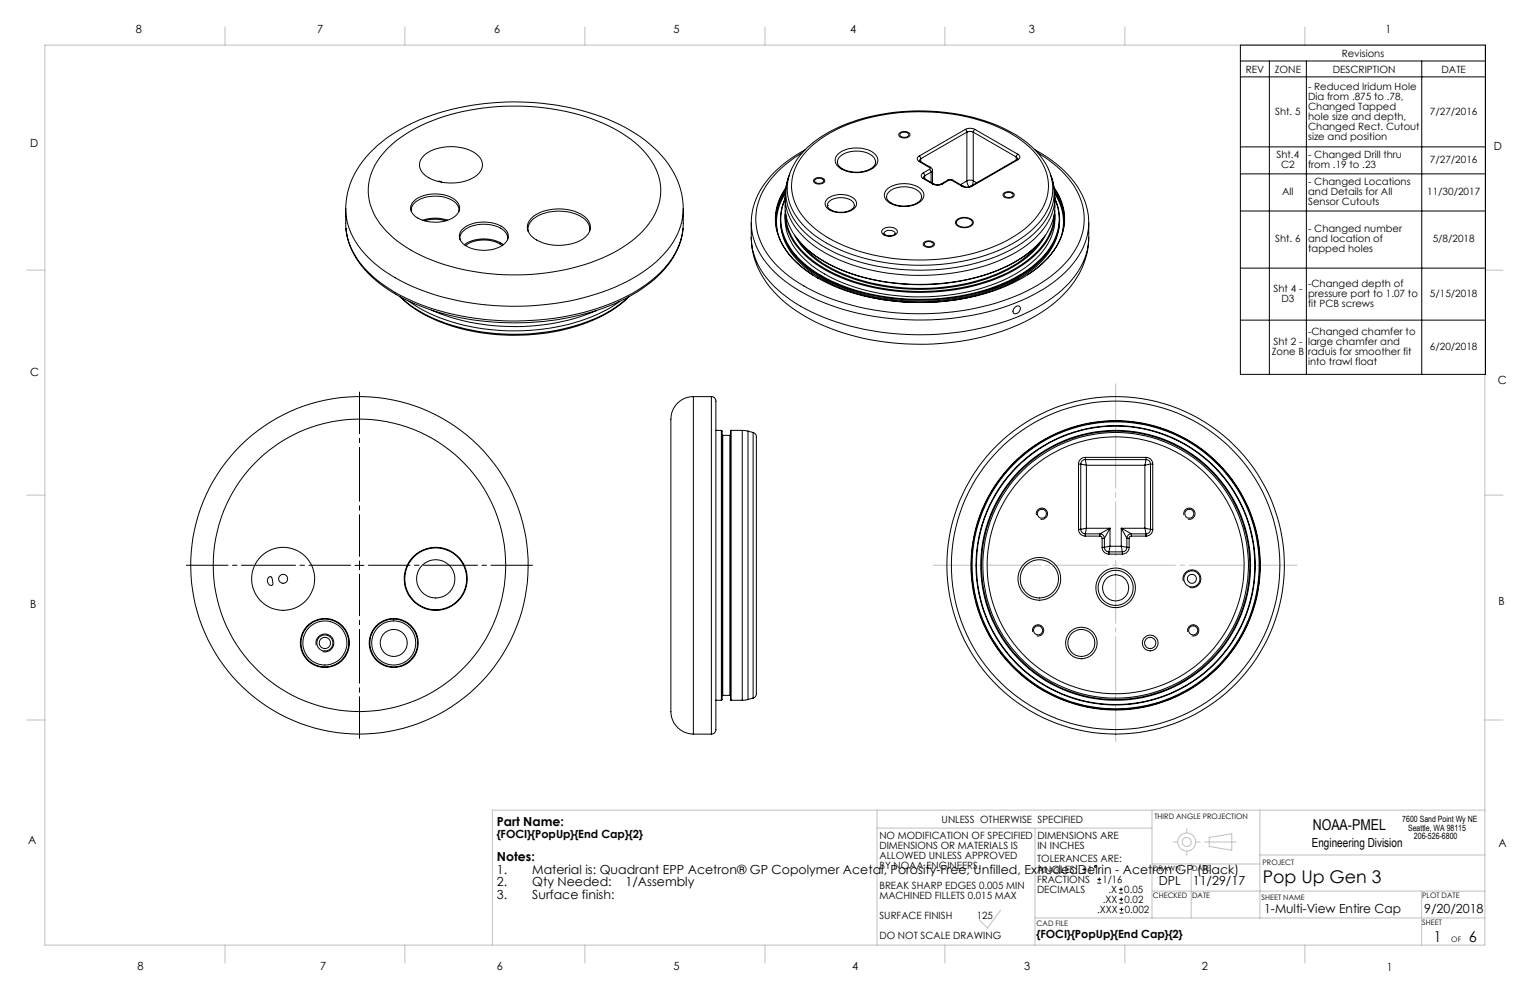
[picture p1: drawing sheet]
<svg xmlns="http://www.w3.org/2000/svg" width="432mm" height="279mm" viewBox="0 0 432 279" stroke-linecap="round" stroke-linejoin="round" font-family="sans-serif">
<g fill="none" stroke="#c0c0c0" stroke-width=".28">
<path d="M12.7 12.7h406.4v254h-406.4zM63.5 7.6v5.1M114.3 7.6v5.1M165.1 7.6v5.1M215.9 7.6v5.1M266.7 7.6v5.1M317.5 7.6v5.1M368.3 7.6v5.1M7.6 76.2h5.1M419.1 76.2h5.1M7.6 139.7h5.1M419.1 139.7h5.1"/>
<path d="M7.6 203.2h5.1M419.1 203.2h5.1M247.5 233.7h77.6M247.5 228.6v38.1M292.1 233.7v33M325.1 228.6v30.5M331.1 237.6h1.3M334.9 233.8v1.3M337.5 237.6h1.2M340 237.6h8.9M341.3 236.4l6.3-1.1v4.7l-6.3-1.1zM355.6 228.6v30.5"/>
<path d="M419.1 228.6h-280.1v38.1M282.4 256.9l-3.7 5-2.4-2.3M292.1 259.1h127M325.1 251.5h94M325.1 243.8h30.5M334.9 240.2v1.2M336.2 243.8v15.3M355.6 241.3h63.5M401.2 251.5v15.2M63.5 266.7v5.1M114.3 266.7v5.1M165.1 266.7v5.1"/>
<path d="M215.9 266.7v5.1M266.7 266.7v5.1M317.5 266.7v5.1M368.3 266.7v5.1"/>
<circle cx="334.9" cy="237.6" r="1.28"/>
<circle cx="334.9" cy="237.6" r="2.55"/>
</g>
<g fill="none" stroke="#000" stroke-width=".28">
<path d="M350.1 12.7h69.1v93h-69.1zM350.1 17.2h69.1M358.2 17.2v88.5M368.7 17.2v88.5M401.2 17.2v88.5M253.8 37.6a1.97 1.97 0 0 1 3 .4 1.85 1.85 0 0 1-3.2 .1zM254.1 37.7a1.55 1.55 0 0 1 2.4 .4 1.54 1.54 0 0 1-2.5 0zM272.5 36.5a2.99 2.99 0 0 1 2.6 0M272.5 36.5l.4 .8M272.5 36.5l-13.1 7.5M272.9 37.3a2.02 2.02 0 0 1 1.8 0M272.9 37.3l-13 7.5"/>
<path d="M272.9 37.3v13.7M274.7 37.3l12.1 7M274.7 37.3v13.7M275.1 36.5l-.4 .8M275.1 36.5l12.2 7M350.1 21.7h69.1M97.6 58.9a23.7 23.7 0 0 1 9-17.9 56.1 56.1 0 0 1 30.3-11.8 70 70 0 0 1 39.5 6.7 30.2 30.2 0 0 1 15.7 17.6l.5 2.6 .2 2.8M97.6 58.9v4.2a19.7 19.7 0 0 0 7.3 14.7 53 53 0 0 0 26.4 11.6 76.4 76.4 0 0 0 44-5 31.8 31.8 0 0 0 15.9-14.2l.9-2.4 .7-3.2M97.6 58.9a19.9 19.9 0 0 0 7.3 14.7 53 53 0 0 0 26.4 11.7 76.7 76.7 0 0 0 44-5.1 31.5 31.5 0 0 0 15.9-14.1l1.2-3.7 .4-3.5M109 42.3a43.5 43.5 0 0 1 23.6-11.2 65.2 65.2 0 0 1 40.4 5 25.5 25.5 0 0 1 12.5 12.6 14.9 14.9 0 0 1-3.2 15.5 37.9 37.9 0 0 1-19.1 11 66.4 66.4 0 0 1-44.3-3.1 27.6 27.6 0 0 1-13.6-12.2 14.9 14.9 0 0 1 2.8-16.5zM116.1 59.7a3.6 3.6 0 0 1 3-3.7 9.7 9.7 0 0 1 9.7 1.4l.7 1.3v1M116.7 56.8a9.7 9.7 0 0 1 12.4 .2 2.82 2.82 0 0 1-1.1 4.4 10.4 10.4 0 0 1-11.1-.6 2.63 2.63 0 0 1-.2-4z"/>
<path d="M119.7 43.8a12.8 12.8 0 0 1 15.3 .2 3.6 3.6 0 0 1-1 5.9 13.4 13.4 0 0 1-14.2-.5 3.4 3.4 0 0 1-.1-5.6zM123.7 51.2h.4l.5 .2M192.8 58.9v5.7M221.6 56l-.5 1.1M221.6 55.7a17 17 0 0 0 7.4 15.6 49.1 49.1 0 0 0 27.3 8.9 56.1 56.1 0 0 0 30.9-6.8 20.3 20.3 0 0 0 10.3-12.7l.2-5M221.6 56.2a14.4 14.4 0 0 0 3.4 16.3 38.3 38.3 0 0 0 19.6 10.3 63.5 63.5 0 0 0 40-3.5 27 27 0 0 0 12.7-10.9 13.4 13.4 0 0 0 .4-12.2M221.6 55.7a16.4 16.4 0 0 0 6.3 12.2 46.5 46.5 0 0 0 26.5 9.6 58.1 58.1 0 0 0 31.5-5.8 22.4 22.4 0 0 0 11.3-12.4l.5-3.6M221.6 54.7a14.5 14.5 0 0 0-2.1 11.1M221.6 54.2a15.2 15.2 0 0 0-2.7 8M221.6 59.4a16.1 16.1 0 0 0 6.3 13.3 46.5 46.5 0 0 0 26.5 9.6 57.7 57.7 0 0 0 31.5-5.9 22.8 22.8 0 0 0 11-11.2l.6-2.2 .2-3.6M221.7 53.4a14.7 14.7 0 0 0 1.3 18.7l2.9 2.9 3.7 2.7M222.5 50.3l-.6 2.2-.3 3.2"/>
<path d="M222.8 49.1l-.3 1.2M223.3 47.8a13.7 13.7 0 0 0 3.1 15.5 37.3 37.3 0 0 0 19.2 10 59.8 59.8 0 0 0 38.8-3.8 23 23 0 0 0 12-12.1 12.7 12.7 0 0 0-.5-9.6M223.4 47.8a23.7 23.7 0 0 1 11.5-11 58.7 58.7 0 0 1 49-.3 24.9 24.9 0 0 1 12 11.3M227.3 42.3a29.4 29.4 0 0 0-14 14l-.8 2.3-.4 2.8M228.6 41.7a41.6 41.6 0 0 1 23.5-9.7 54.5 54.5 0 0 1 33.8 6.1 19.1 19.1 0 0 1 9.8 12.4 14.2 14.2 0 0 1-4.6 12.3 37.9 37.9 0 0 1-19.4 9.4 56.7 56.7 0 0 1-37.7-4.9 20.1 20.1 0 0 1-10.3-12.3 14.1 14.1 0 0 1 4.9-13.3zM229.8 50.6a1.95 1.95 0 0 1 3 .4 1.83 1.83 0 0 1-3.2 0zM230 50.7a1.52 1.52 0 0 1 2.4 .3 1.42 1.42 0 0 1-1.3 .8 1.42 1.42 0 0 1-1.2-.9zM233.5 56.2a6.3 6.3 0 0 1 7.9 .2 1.98 1.98 0 0 1-1.3 3.1 6.4 6.4 0 0 1-7-1.2l-.2-1.1zM233.5 58h.1M236.4 43.6a8.6 8.6 0 0 1 10.5-.1 2.45 2.45 0 0 1-.7 4.1 8.6 8.6 0 0 1-10-1l-.5-1.3 .1-.8zM236.8 44.5a7.6 7.6 0 0 1 9.8-.1 2.01 2.01 0 0 1-1 3.3 8.2 8.2 0 0 1-8.7-.7 1.78 1.78 0 0 1-.1-2.5zM241.1 58a3.4 3.4 0 0 1-3.8 1.9 3.5 3.5 0 0 1-3.8-1.9"/>
<path d="M241.1 58a3.4 3.4 0 0 0-3.8-2.2 3.3 3.3 0 0 0-3.8 2.2M241.1 58h.1M250.3 53.4a8 8 0 0 1 9.7 0 2.3 2.3 0 0 1-.9 3.9 8.1 8.1 0 0 1-9.1-1l-.2-.4a2.08 2.08 0 0 1 .5-2.5zM250.8 54.3a6.9 6.9 0 0 1 8.8 .1 1.76 1.76 0 0 1-.7 2.8 7.1 7.1 0 0 1-8.5-.9l-.2-.9zM259.4 44a.84 .84 0 0 0-.5 .8 .84 .84 0 0 0 .5 .8M259.4 44l.5 .8M259.4 45.6l2.9 1.7M259.8 45.6h-.4M259.8 45.6l2.8 1.6M259.9 44.8a.4 .4 0 0 0-.4 .3 .4 .4 0 0 0 .3 .5M259.9 44.8v.8M260.5 48.8a.83 .83 0 0 0-.5 .8 .83 .83 0 0 0 .5 .8"/>
<path d="M260.5 48.8l.5 .8M260.5 50.4h.3M260.5 50.4l2.7 1.6M260.8 50.4l2.8 1.5M261 49.6a.41 .41 0 0 0-.4 .3 .41 .41 0 0 0 .2 .5M261 49.6v.8M262.3 47.3a.27 .27 0 0 1 .2 .2 .27 .27 0 0 1-.2 .3M262.3 47.8l.5 .8M262.3 47.8l-1.8 1M262.6 47.2l.6 .8M262.6 47.2l-.3 .1M262.8 48.6l-1.8 1"/>
<path d="M262.8 48.6v2.9M263.2 48l-.4 .6M263.2 48v3.7M263.2 52a2.99 2.99 0 0 0 2.7 0M263.6 51.9a2.57 2.57 0 0 0 2 0M263.6 51.9l-.4 .1M265.6 51.9l.3 .1M267.4 50.9l.7-.2 .9 .2M267.4 50.9h.3M267.4 50.9l-1.8 1M267.7 50.9h.9M267.7 50.9l-1.8 1.1"/>
<path d="M268.6 50.9l2.9 1.7M269 50.9h-.4M269 50.9l2.9 1.7M271.5 52.6a3.1 3.1 0 0 0 2.7 0M271.9 52.6a2.31 2.31 0 0 0 2 0M271.9 52.6h-.4M272.9 51a2.02 2.02 0 0 1 1.8 0M272.9 51l.6 1.7M272.9 51l-1.8 1.1M273.9 52.6h.3M274.7 51l-.3 1.3M274.7 51l.9 .6"/>
<path d="M283.3 54.5a1.95 1.95 0 0 1 2.9 .5 1.83 1.83 0 0 1-3.1 0zM283.5 54.7a1.55 1.55 0 0 1 2.4 .3 1.42 1.42 0 0 1-1.3 .7 1.42 1.42 0 0 1-1.2-.8zM286.8 44.3l.2 .1a.33 .33 0 0 1 .2 .3 .33 .33 0 0 1-.3 .3M286.8 44.3v.8M286.9 45l.4 .1M286.9 45l-13 7.6M287.3 43.5a.82 .82 0 0 1 .5 .8 .82 .82 0 0 1-.5 .8M287.3 43.5l-.5 .8M287.3 45.1l-13.1 7.5M292.1 42.3a29.3 29.3 0 0 1 14.2 14.8l.9 4.2M292.9 43.2a26.6 26.6 0 0 1 12.4 14 17.1 17.1 0 0 1-4.1 16.4 42.6 42.6 0 0 1-20.1 11.9 75.8 75.8 0 0 1-49.5-2.4 32.5 32.5 0 0 1-16.4-13.7 17 17 0 0 1 3.3-20l3.3-3 4.5-3.2M296.4 49.1a14.1 14.1 0 0 1-3.7 16 39 39 0 0 1-19.7 9.8 60.1 60.1 0 0 1-38.8-4.3 22.7 22.7 0 0 1-11.8-12.1 13.1 13.1 0 0 1 .1-8.2"/>
<path d="M296.8 50.2l.7 2.6 .2 2.9M297.5 53a14.8 14.8 0 0 1-.9 18.8 37 37 0 0 1-18.8 11.1 65.7 65.7 0 0 1-44.1-2.9 27.1 27.1 0 0 1-13.5-12.2 14.5 14.5 0 0 1 1.6-14.8M297.6 53.4a14.9 14.9 0 0 1-2 19.5l-3 2.8-2.6 1.9M297.7 54.2a15.6 15.6 0 0 1 2.7 8M297.7 56l.2 .5M297.7 54.7a14.5 14.5 0 0 1 2.1 11.1M297.9 56.6a14.5 14.5 0 0 1-3.8 16.4 39.8 39.8 0 0 1-19.7 10 63.8 63.8 0 0 1-39.8-3.5 26 26 0 0 1-13.1-11.9 13.4 13.4 0 0 1-.4-10.4M350.1 41.5h69.1M350.1 49.1h69.1M350.1 59.5h69.1M97.6 64.5a22.3 22.3 0 0 0 9.7 15.7 60.3 60.3 0 0 0 32 10.7 73.1 73.1 0 0 0 37.3-6.7 31 31 0 0 0 14.6-13.9l.9-2.3 .7-3.4M119.3 62.2a10.8 10.8 0 0 1 7.1 0"/>
<path d="M119.8 62.3a10.8 10.8 0 0 1 6 0M129.9 67.7a3.4 3.4 0 0 1 2.6-3.7 10.1 10.1 0 0 1 9.8 1.2l.9 1.2v1.3M130.5 64.8a9.9 9.9 0 0 1 11.9-.2 2.77 2.77 0 0 1-.7 4.7 10.4 10.4 0 0 1-11-.5 2.6 2.6 0 0 1-.2-4zM131.1 69.1a9.9 9.9 0 0 1 11 0M131.4 69.3a9.1 9.1 0 0 1 10.3 0M149.1 65.3a4.3 4.3 0 0 1 3.1-4.6 13.2 13.2 0 0 1 12.9 1.2l1.1 1.4 .2 1v1M150.1 61.4a12.8 12.8 0 0 1 15.3 .1 3.6 3.6 0 0 1-.9 6 13.2 13.2 0 0 1-14.2-.6 3.4 3.4 0 0 1-.2-5.5zM212 67a24.3 24.3 0 0 0 9.8 18.6 57.6 57.6 0 0 0 31.6 11.3 68.1 68.1 0 0 0 39-7.8 29.1 29.1 0 0 0 14.3-17.2l.4-2.5 .2-2.4M212 67a19.7 19.7 0 0 0 7.4 14.6 50.9 50.9 0 0 0 24.4 11.3 77.1 77.1 0 0 0 46-4.6 31.4 31.4 0 0 0 15.8-14.2l1.3-3.6 .4-3.5M212 62.8v4.2M220.4 63.9a18.8 18.8 0 0 0 8.9 13.2 54.5 54.5 0 0 0 30.3 8.3 54.5 54.5 0 0 0 30.4-8.3 19 19 0 0 0 8.9-13.2M221.6 60.5a15.9 15.9 0 0 0 6.3 13.4 46.2 46.2 0 0 0 26.5 9.7 56.9 56.9 0 0 0 32.8-6.7 20.5 20.5 0 0 0 10.3-12.6l.2-3.8"/>
<path d="M221.8 60.5a16.7 16.7 0 0 0 7.4 12.9 47.5 47.5 0 0 0 25.3 8.7 56.6 56.6 0 0 0 32.6-6.6 20.4 20.4 0 0 0 10.2-12.7l.2-2.3M222.2 69.1a27.5 27.5 0 0 0 14.1 11.5 62.4 62.4 0 0 0 49.6-1.4 26 26 0 0 0 11.1-10.1M224.3 66.5a24.8 24.8 0 0 0 12 10.4 59 59 0 0 0 46.7 0 24.8 24.8 0 0 0 12-10.4M224.7 67a32.5 32.5 0 0 0 16.3 10.5 61.6 61.6 0 0 0 43.6-2.5 28 28 0 0 0 10-8M230.8 78.4l.2 .1M249.1 64.8a2.95 2.95 0 0 1 4.2 .4 2.15 2.15 0 0 1-3 1.4 1.21 1.21 0 0 1-1.2-.5 1.21 1.21 0 0 1 0-1.3zM249.6 65.5a1.98 1.98 0 0 1 3 .4 2.21 2.21 0 0 1-3.2 0zM260.9 68.3a1.93 1.93 0 0 1 2.8 .6 1.85 1.85 0 0 1-3.1 0zM261 68.6a1.56 1.56 0 0 1 2.4 .3 1.42 1.42 0 0 1-1.3 .7 1.42 1.42 0 0 1-1.2-.8zM269.9 62.2a3.3 3.3 0 0 1 4.8 .4 2.12 2.12 0 0 1-2.7 1.7 1.89 1.89 0 0 1-2.3-1.8zM270.4 62a3 3 0 0 1 4 .6 2.19 2.19 0 0 1-3 1.4 1.17 1.17 0 0 1-1.3-.6 1.17 1.17 0 0 1 .3-1.4zM293.3 68.7a29.1 29.1 0 0 1-13.5 9.2 59.2 59.2 0 0 1-43.3-1.3 28.1 28.1 0 0 1-10.5-7.9"/>
<path d="M307.2 61.5a19 19 0 0 1-6.5 15.2 50.8 50.8 0 0 1-25.7 12.2 77.7 77.7 0 0 1-44.2-4.2 33.5 33.5 0 0 1-16.7-13.9 16.6 16.6 0 0 1-2-9.3M307.3 62.8v4.2M350.1 75.7h69.1M112.8 83.7a38.5 38.5 0 0 0 20.5 9.8 58.8 58.8 0 0 0 36.7-4.4l3.7-2.2 3.9-3.2M115.4 85a51.6 51.6 0 0 0 30.3 8.4 52.6 52.6 0 0 0 28.2-7.6l1-.7M121.8 87.5a61.6 61.6 0 0 0 46.6 .1M177.3 83.9a38.3 38.3 0 0 1-18.5 9 59.7 59.7 0 0 1-38.7-4.1l-3.9-2.4-3.1-2.5M286.5 86.6a.83 .83 0 0 1 1.3-.1 .83 .83 0 0 1-.1 1.3 .9 .9 0 0 1-1 .8 .9 .9 0 0 1-.8-.9zM350.1 90.3h69.1M195.7 111.9a6.7 6.7 0 0 0-6.4 8v79.2a6.8 6.8 0 0 0 6.4 8.1M195.7 111.9v95.3M195.7 111.9h5.1"/>
<path d="M200.8 111.9a1.41 1.41 0 0 1 1.2 1.9v91.7a1.36 1.36 0 0 1-1.2 1.7M200.8 111.9v95.3M202 121.5h1.6M203.6 121.5l.2 .1v75.9l-.2 .1M203.6 121.5v76.1M203.8 122.7l.2 .2M204 122.9v73.4M204 122.9h2M206 122.9v73.4M206.2 122.7l-.2 .2M206.3 121.5l-.1 .1v75.9l.1 .1M206.3 121.5v76.1"/>
<path d="M206.3 121.5h3.2M209.5 121.5l1.6 .2M209.5 121.5v76.1M211.1 121.7v75.7M211.1 121.7l1.4 .4M212.5 122.1a1.73 1.73 0 0 1 1 2.1v71.6a1.27 1.27 0 0 1-1 1.2M212.5 122.1v74.9M304.4 131h.6M304.4 131v18.4M305 131l1.6 .3M305 131v18.4M306.3 129.1a1.87 1.87 0 0 0-1.9 1.9"/>
<path d="M306.3 129.1v.6M306.3 129.7a1.26 1.26 0 0 0-1.3 1.3M306.3 129.7l.3 1.6M306.3 129.1h17.1M306.3 129.7h17.1M306.6 131.3h16.5M306.6 131.3v17.8M323.1 131.3v17.8M323.4 129.1a1.87 1.87 0 0 1 1.9 1.9M323.4 129.7a1.21 1.21 0 0 1 1.3 1.3M323.4 129.1v.6M323.4 129.7l-.3 1.6"/>
<path d="M324.7 131h.6M324.7 131l-1.6 .3M324.7 131v18.4M325.3 131v18.4M100.2 159.6h2.5M101.5 158.3v2.5M292.5 145.4a1.58 1.58 0 0 1 1.4-2 1.58 1.58 0 0 1 1.7 1.7 1.58 1.58 0 0 1-1.9 1.4M304.4 149.4a1.93 1.93 0 0 0 1.9 1.9M304.4 149.4h.6M305 149.4a1.33 1.33 0 0 0 1.3 1.3M306.3 150.7v.6M306.3 151.3h4.1"/>
<path d="M306.3 150.7h4.1M306.6 149.1l-.3 1.6M306.6 149.1l-1.6 .3M306.6 149.1h6.7M310.4 151.3l.5 .2 .1 .4M310.4 150.7v.6M310.4 150.7a1.21 1.21 0 0 1 1.3 1.2M311 154.5a1.93 1.93 0 0 0 1.9 1.9M311 154.5h.7M311 151.9h.7M311 151.9v2.6M311.7 154.5a1.33 1.33 0 0 0 1.2 1.3"/>
<path d="M311.7 151.9v2.6M312.9 155.8v.6M312.9 156.4h3.9M312.9 155.8h3.9M313.3 154.2l-.4 1.6M313.3 154.2l-1.6 .3M313.3 149.1l-1.6 2.8M313.3 149.1l-2.9 1.6M313.3 154.2h3.1M313.3 149.1v5.1M316.4 149.1l2.9 1.6M316.4 149.1l1.6 2.8"/>
<path d="M316.4 154.2l1.6 .3M316.4 154.2l.4 1.6M316.4 149.1h6.7M316.4 149.1v5.1M316.8 155.8v.6M318 151.9h.7M318 154.5h.7M318 154.5a1.26 1.26 0 0 1-1.2 1.3M318 151.9v2.6M318.7 154.5a1.93 1.93 0 0 1-1.9 1.9M318.7 151.9v2.6M319.3 151.3l-.5 .2-.1 .4"/>
<path d="M319.3 150.7v.6M319.3 150.7a1.26 1.26 0 0 0-1.3 1.2M319.3 151.3h4.1M319.3 150.7h4.1M323.1 149.1l.3 1.6M323.1 149.1l1.6 .3M323.4 150.7v.6M324.7 149.4a1.26 1.26 0 0 1-1.3 1.3M324.7 149.4h.6M325.3 149.4a1.93 1.93 0 0 1-1.9 1.9M334.1 145.4a1.59 1.59 0 0 1 1.4-2 1.59 1.59 0 0 1 1.7 1.7 1.59 1.59 0 0 1-2 1.4M75.8 163a.63 .63 0 0 1 .8-.2 .63 .63 0 0 1 .3 .8l.1 .8a.69 .69 0 0 1-.5 .9 .69 .69 0 0 1-.8-.7l-.2-.8z"/>
<path d="M291.4 178.3a1.59 1.59 0 0 1 1.4-2 1.59 1.59 0 0 1 1.8 1.8 1.59 1.59 0 0 1-2 1.4M333.9 164a2.53 2.53 0 0 1 2.3-3.2 2.53 2.53 0 0 1 2.7 2.8 2.53 2.53 0 0 1-3.2 2.2M335.2 178.3a1.59 1.59 0 0 1 1.4-2 1.59 1.59 0 0 1 1.7 1.8 1.59 1.59 0 0 1-2 1.4M89.3 182.1a2.52 2.52 0 0 1 2.2-3.1 2.52 2.52 0 0 1 2.7 2.7 2.52 2.52 0 0 1-3.2 2.2M202 197.6h1.6M204 196.3l-.2 .1M204 196.3h2M206 196.3l.2 .1M206.3 197.6h3.2M211.1 197.4l-1.6 .2M212.5 197l-1.4 .4M195.7 207.2h5.1"/>
<path d="M305.4 246.4h1.1M305.4 245.4h1.1M306 244.8v1.1M309.7 249.2h1.1M309.7 248.2h1.1M310.2 247.6v1.1M315.8 252.1h1.1M315.8 251h1.1M315.9 254.9h1.1M315.9 253.8h1.1M316 257.7h1M316 256.6h1"/>
<path d="M316.4 250.5v1M316.4 253.3v1.1M316.5 256.1v1.1"/>
<circle cx="101.4" cy="159.6" r="41.3"/>
<circle cx="101.4" cy="159.6" r="47.6"/>
<circle cx="294" cy="145" r="1.28"/>
<circle cx="314.8" cy="159.5" r="40.5"/>
<circle cx="314.9" cy="159.5" r="39.3"/>
<circle cx="314.9" cy="159.5" r="40.7"/>
<circle cx="314.9" cy="159.5" r="38.1"/>
<circle cx="314.9" cy="159.5" r="36.2"/>
<circle cx="314.9" cy="159.6" r="47.6"/>
<circle cx="314.9" cy="159.6" r="46.4"/>
<circle cx="314.9" cy="159.5" r="37.5"/>
<circle cx="314.9" cy="159.5" r="40.8"/>
<circle cx="314.9" cy="159.5" r="39.4"/>
<circle cx="314.9" cy="159.5" r="37.9"/>
<circle cx="335.7" cy="145" r="1.27"/>
<circle cx="79.9" cy="163.4" r="1.27"/>
<circle cx="79.9" cy="163.4" r="8.9"/>
<circle cx="123" cy="163.4" r="8.7"/>
<circle cx="123" cy="163.4" r="8.9"/>
<circle cx="123" cy="163.4" r="5.4"/>
<circle cx="293" cy="177.9" r="1.27"/>
<circle cx="293.3" cy="163.4" r="6"/>
<circle cx="293.3" cy="163.4" r="5.4"/>
<circle cx="314.9" cy="165.9" r="5.6"/>
<circle cx="314.9" cy="165.9" r="5"/>
<circle cx="314.9" cy="165.9" r="3.7"/>
<circle cx="336.4" cy="163.4" r="1.27"/>
<circle cx="336.4" cy="163.3" r="2.27"/>
<circle cx="336.7" cy="177.9" r="1.28"/>
<circle cx="91.7" cy="181.5" r="6.2"/>
<circle cx="91.7" cy="181.5" r="2.27"/>
<circle cx="91.7" cy="181.5" r="6.9"/>
<circle cx="91.7" cy="181.5" r="6.7"/>
<circle cx="91.7" cy="181.5" r="1.6"/>
<circle cx="111.1" cy="181.5" r="6.7"/>
<circle cx="111.1" cy="181.5" r="3.8"/>
<circle cx="111.1" cy="181.5" r="6.2"/>
<circle cx="111.1" cy="181.5" r="6.9"/>
<circle cx="305.2" cy="181.5" r="3.8"/>
<circle cx="305.2" cy="181.5" r="4.4"/>
<circle cx="324.6" cy="181.5" r="1.59"/>
<circle cx="324.6" cy="181.5" r="2.23"/>
<circle cx="309.1" cy="244.6" r=".28"/>
</g>
<path d="M314.9 108.3v101" fill="none" stroke="#c0c0c0" stroke-width=".28" stroke-dasharray="15.2 1.3 1.3 1.3" stroke-dashoffset="4.8"/>
<path d="M366.1 159.5h-102.8" fill="none" stroke="#c0c0c0" stroke-width=".28" stroke-dasharray="15.2 1.3 1.3 1.3" stroke-dashoffset="3.9"/>
<path d="M99 159.5h-46.4M101.5 157v-46.3M104 159.5h46.3M101.5 162v46.4" fill="none" stroke="#000" stroke-width=".28" stroke-dasharray="15.2 1.3 1.3 1.3" stroke-dashoffset="3.5"/>
<text font-size="4.9" x="356.4" y="249.2">Pop Up Gen 3</text>
<g font-size="4.2">
<text x="370.5" y="234.4">NOAA-PMEL</text>
<text x="404.7" y="266">1</text>
<text x="414.6" y="266">6</text>
</g>
<g font-size="3.5">
<text x="140.2" y="233.3">Part Name:</text>
<text x="370.2" y="238.9">Engineering Division</text>
<text x="140.2" y="243.1">Notes:</text>
<text x="140.2" y="246.7">1.</text>
<text x="140.2" y="250.2">2.</text>
<text x="150.2" y="246.7">Material is: Quadrant EPP Acetron® GP Copolymer Acetal, Porosity-Free, Unfilled, ExtrudedDelrin - Acetron GP (Black)</text>
<text x="150.2" y="250.2">Qty Needed:</text>
<text x="176.6" y="250.2">1/Assembly</text>
<text x="327" y="249.8">DPL</text>
<text x="336.6" y="249.8">11/29/17</text>
<text x="140.2" y="253.7">3.</text>
<text x="150.2" y="253.7">Surface finish:</text>
<text x="356.8" y="257.7">1-Multi-View Entire Cap</text>
<text x="401.9" y="257.7">9/20/2018</text>
</g>
<g font-size="3.2">
<text x="38.3" y="9.4">8</text>
<text x="89.5" y="9.4">7</text>
<text x="139.5" y="9.4">6</text>
<text x="190.1" y="9.4">5</text>
<text x="240" y="9.4">4</text>
<text x="290.4" y="9.4">3</text>
<text x="391" y="9.4">1</text>
<text x="8.5" y="41.5">D</text>
<text x="421.6" y="42.3">D</text>
<text x="8.5" y="106.3">C</text>
<text x="422.8" y="108.3">C</text>
<text x="8.5" y="171.5">B</text>
<text x="422.9" y="170.9">B</text>
<text x="7.9" y="238.3">A</text>
<text x="140.2" y="236.5">{FOCI}{PopUp}{End Cap}{2}</text>
<text x="422.9" y="239">A</text>
<text x="292.6" y="264.7">{FOCI}{PopUp}{End Cap}{2}</text>
<text x="38.8" y="273.8">8</text>
<text x="90.4" y="273.8">7</text>
<text x="140.2" y="273.8">6</text>
<text x="190.1" y="273.9">5</text>
<text x="240.5" y="273.8">4</text>
<text x="289" y="273.9">3</text>
<text x="339.1" y="273.8">2</text>
<text x="391.4" y="274.1">1</text>
</g>
<g font-size="2.8">
<text x="378.7" y="16">Revisions</text>
<text x="351.6" y="20.5">REV</text>
<text x="359.8" y="20.5">ZONE</text>
<text x="376.1" y="20.5">DESCRIPTION</text>
<text x="406.8" y="20.5">DATE</text>
<text x="369.2" y="25.3">- Reduced Iridum Hole</text>
<text x="369.2" y="28.1">Dia from .875 to .78,</text>
<text x="359.9" y="32.3">Sht. 5</text>
<text x="369.2" y="30.9">Changed Tapped</text>
<text x="369.2" y="33.8">hole size and depth,</text>
<text x="403.6" y="32.3">7/27/2016</text>
<text x="369.2" y="36.6">Changed Rect. Cutout</text>
<text x="369.2" y="39.4">size and position</text>
<text x="360.3" y="44.6">Sht.4</text>
<text x="361.6" y="47.5">C2</text>
<text x="369.2" y="44.6">- Changed Drill thru</text>
<text x="369.2" y="47.5">from .19 to .23</text>
<text x="403.6" y="46">7/27/2016</text>
<text x="369.2" y="52.3">- Changed Locations</text>
<text x="361.9" y="55.1">All</text>
<text x="369.2" y="55.1">and Details for All</text>
<text x="369.2" y="57.9">Sensor Cutouts</text>
<text x="402.8" y="55.1">11/30/2017</text>
<text x="369.2" y="65.6">- Changed number</text>
<text x="359.9" y="68.4">Sht. 6</text>
<text x="369.2" y="68.4">and location of</text>
<text x="369.2" y="71.2">tapped holes</text>
<text x="404.3" y="68.4">5/8/2018</text>
<text x="359.4" y="82.4">Sht 4 -</text>
<text x="369.2" y="81">-Changed depth of</text>
<text x="369.2" y="83.8">pressure port to 1.07 to</text>
<text x="403.6" y="83.8">5/15/2018</text>
<text x="361.7" y="85.2">D3</text>
<text x="369.2" y="86.6">fit PCB screws</text>
<text x="369.2" y="94.5">-Changed chamfer to</text>
<text x="358.9" y="100.2">Zone B</text>
<text x="359.4" y="97.4">Sht 2 -</text>
<text x="369.2" y="97.4">large chamfer and</text>
<text x="369.2" y="100.2">raduis for smoother fit</text>
<text x="403.6" y="98.8">6/20/2018</text>
<text x="369.2" y="103">into trawl float</text>
<text x="265.8" y="232.1">UNLESS OTHERWISE SPECIFIED</text>
<text x="248.2" y="236.7">NO MODIFICATION OF SPECIFIED</text>
<text x="248.2" y="239.5">DIMENSIONS OR MATERIALS IS</text>
<text x="292.8" y="236.7">DIMENSIONS ARE</text>
<text x="292.8" y="239.6">IN INCHES</text>
<text x="248.2" y="242.4">ALLOWED UNLESS APPROVED</text>
<text x="248.2" y="245.2">BY NOAA ENGINEERS.</text>
<text x="292.7" y="243.2">TOLERANCES ARE:</text>
<text x="248.2" y="250.8">BREAK SHARP EDGES 0.005 MIN</text>
<text x="292.7" y="246.4">ANGLES</text>
<text x="292.7" y="249.2">FRACTIONS</text>
<text x="306.9" y="246.4">1</text>
<text x="311.2" y="249.2">1/16</text>
<text x="248.2" y="253.7">MACHINED FILLETS 0.015 MAX</text>
<text x="292.7" y="252">DECIMALS</text>
<text x="309.6" y="257.7">.XXX</text>
<text x="311.2" y="254.9">.XX</text>
<text x="312.8" y="252">.X</text>
<text x="317.3" y="252">0.05</text>
<text x="317.4" y="254.9">0.02</text>
<text x="317.4" y="257.7">0.002</text>
<text x="248.2" y="259.3">SURFACE FINISH</text>
<text x="275.6" y="259.3">125</text>
<text x="248.2" y="264.9">DO NOT SCALE DRAWING</text>
</g>
<g font-size="2.4">
<text x="395.8" y="232.1">7600 Sand Point Wy NE</text>
<text x="397.4" y="234.4">Seattle, WA 98115</text>
<text x="399" y="236.7">206-526-6800</text>
</g>
<g font-size="2.1">
<text x="325.8" y="231.1">THIRD ANGLE PROJECTION</text>
<text x="325.4" y="245.9">DRAWN</text>
<text x="336.5" y="245.9">DATE</text>
<text x="356.3" y="244.1">PROJECT</text>
<text x="325.3" y="253.4">CHECKED</text>
<text x="336.5" y="253.4">DATE</text>
<text x="356" y="254.1">SHEET NAME</text>
<text x="401.4" y="253.4">PLOT DATE</text>
<text x="292.6" y="261.2">CAD FILE</text>
<text x="401.4" y="261">SHEET</text>
<text x="409.6" y="266">OF</text>
</g>
</svg>
